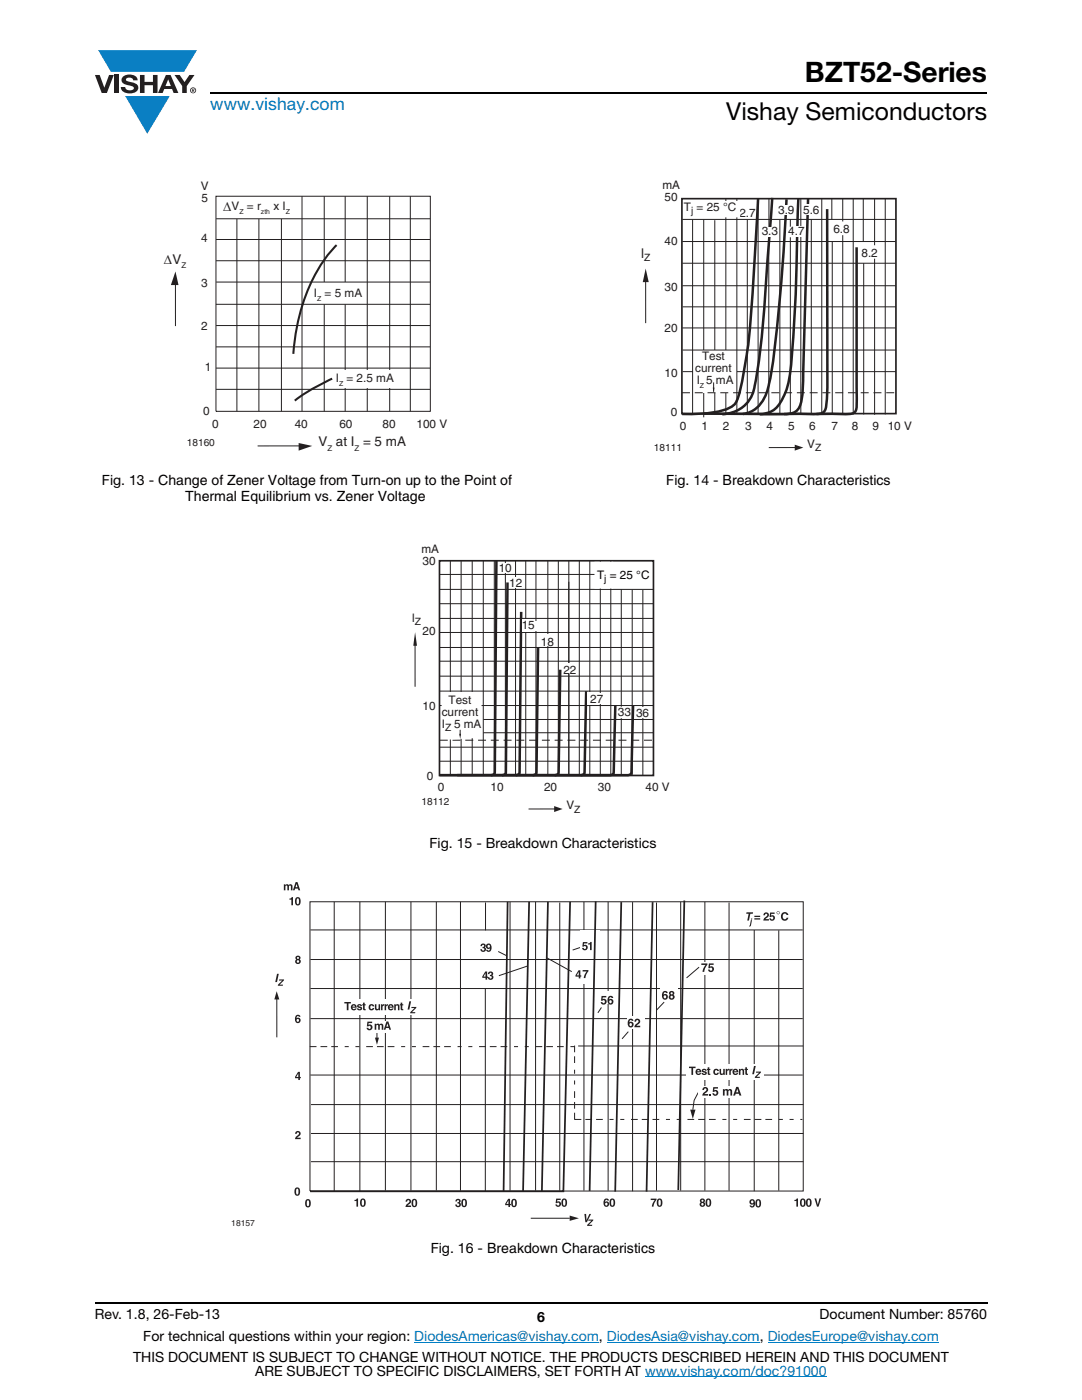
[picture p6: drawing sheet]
<svg xmlns="http://www.w3.org/2000/svg" width="216mm" height="279mm" viewBox="0 0 216 279" stroke-linecap="round" stroke-linejoin="round" font-family="sans-serif">
<g fill="#0a7fc3">
<path d="M19.6 10h19.7l-2.6 4.3h-1.1h-13.5z"/>
<path d="M25 19.2h8.9l-4.5 7.5z"/>
</g>
<g fill="#231f20">
<path d="M18.9 15h1l.9 2.5 1-2.5h.9l-1.4 3.6h-1z"/>
<path d="M22.9 15h.9v3.6h-.9z"/>
<path d="M24.6 15.3a2.1 2.1 0 0 1 2.8 .3l.1 .4h-.9a.79 .79 0 0 0-.7-.5 .79 .79 0 0 0-.8 .4l.3 .3 1 .2a1.08 1.08 0 0 1 1.2 1 1.08 1.08 0 0 1-1.1 1.2 1.73 1.73 0 0 1-2.4-1.2h.9a.96 .96 0 0 0 .8 .6 .96 .96 0 0 0 .9-.4 1.31 1.31 0 0 0-1.2-.6 1.03 1.03 0 0 1-1.1-.6 1.03 1.03 0 0 1 .2-1.1z"/>
<path d="M27.9 15h.9v1.3h1.7v-1.3h.9v3.6h-.9v-1.6h-1.7v1.6h-.9z"/>
<path d="M34.8 15h1.1l.9 1.4 1-1.4h1l-1.5 2.2v1.4h-.9v-1.4z"/>
<path d="M33.6 15.9l.5 1.3h-1.1zM33.1 15l-1.6 3.6h1l.3-.8h1.5l.3 .8h1l-1.6-3.6z"/>
<path d="M38.1 18a.46 .46 0 0 1 .9 0 .46 .46 0 0 1-.9 0zM37.9 18a.6 .6 0 0 0 1.2 0 .6 .6 0 0 0-1.2 0z"/>
<path d="M38.4 17.8h.2v.2h-.2zM38.3 17.7v.7h.1v-.3l.4 .3-.2-.3 .2-.2-.1-.2z"/>
</g>
<path d="M42 18.6h155M18.9 260h178.1" fill="none" stroke="#000" stroke-width=".36"/>
<path d="M82.7 267.9h36.8M121.1 267.9h30.5M128.7 274.8h36.3M153.2 267.9h34.1" fill="none" stroke="#007ec4" stroke-width=".2"/>
<g fill="none" stroke="#231f20" stroke-width=".2">
<path d="M43.1 39.2h42.8v42.9h-42.8zM60.3 39.2v42.9M64.7 39.2v42.9M68.9 39.2v42.9M73.3 39.2v42.9M77.8 39.2v42.9M81.9 39.2v42.9M43.1 52h42.7M43.1 47.8h42.7M43.1 43.7h42.7M47.3 43.7v38.4M51.7 43.7v38.4"/>
<path d="M56.2 43.7v38.4M43.1 69.2h42.7M43.1 65h42.7"/>
</g>
<path d="M66.4 73.9h14.6v3.5h-14.6z" fill="#fff"/>
<path d="M43.1 77.7h42.7M43.1 73.5h42.7" fill="none" stroke="#231f20" stroke-width=".2"/>
<path d="M66.3 75.6a42.1 42.1 0 0 0-7.5 4.4" fill="none" stroke="#231f20" stroke-width=".41"/>
<path d="M62.1 56.3h10.8v4.4h-12.5z" fill="#fff"/>
<path d="M35 55.5v9.6M43.1 56.3h42.8M43.1 60.7h42.7" fill="none" stroke="#231f20" stroke-width=".2"/>
<path d="M67.2 48.9a27.7 27.7 0 0 0-6.9 12 42.9 42.9 0 0 0-1.8 9.7" fill="none" stroke="#231f20" stroke-width=".41"/>
<path d="M35 54.2l.6 2.7h-1.5z" fill="#231f20"/>
<path d="M61 89h-9.6" fill="none" stroke="#231f20" stroke-width=".2"/>
<path d="M59.6 88.4l2.7 .6-2.7 .9z" fill="#231f20"/>
<path d="M156.9 39.8a361.6 361.6 0 0 1-3.1 35.3 12.3 12.3 0 0 1-2.5 6l-.8 .7-1 .5-1.3 .3M159.3 39.6l-.1 2.9a353.4 353.4 0 0 1-1.6 32.3 11.6 11.6 0 0 1-3.2 7 4.9 4.9 0 0 1-2.4 .8M165 41.7v37.1a7.7 7.7 0 0 1-.4 3.2 2.36 2.36 0 0 1-2.3 .7l-5.8-.1M170.9 49.4l.1 30.5a3.1 3.1 0 0 1-.5 2.4 4.9 4.9 0 0 1-2.8 .3h-4.8" fill="none" stroke="#231f20" stroke-width=".5"/>
<g fill="none" stroke="#231f20" stroke-width=".2">
<path d="M144.8 39.6v43.1M151.3 39.7v43.1M153.4 39.6v5.8M159.8 39.6v43.1M164 39.6v43.1M166 39.6v4.2M168.2 39.6v43.1M170.2 39.6v43.1M172.3 39.6v8.6M174.5 39.7v43.1M176.6 39.6v43.1M136.1 48.2h42.6"/>
<path d="M136.1 43.8h42.6M136.1 57h42.6M136.1 52.5h42.6M140.4 43.8v39.5M142.6 43.9v38.8M149.1 43.8v38.9M153.4 48.2v34.5M155.6 43.9v38.8M157.7 43.7v39M161.9 43.8v38.9M166.1 48.2v34.5M172.3 52.5v30.2"/>
<path d="M136.1 65.4h42.6M136.2 61.2h42.6M136.2 74.2h42.6"/>
</g>
<g fill="#fff">
<path d="M158.1 45.1h2v2.1h-2z"/>
<path d="M138.2 69.9h8.8v8.5h-8.8z"/>
</g>
<path d="M142.4 76.3v1.9" fill="none" stroke="#231f20" stroke-width=".2"/>
<path d="M142.2 77.4h.4l-.2 1z" fill="#231f20"/>
<path d="M147 39.6v43.1M138.2 43.8v39M136.2 69.9h42.6" fill="none" stroke="#231f20" stroke-width=".2"/>
<path d="M136.1 78.4h42.7" fill="none" stroke="#231f20" stroke-width=".2" stroke-dasharray="1.6 1 1.6 1 1.6 1" stroke-linecap="butt"/>
<path d="M154.3 40.9h3.2v1.8h-3.2z" fill="#fff"/>
<path d="M151.3 39.7v.2a552.8 552.8 0 0 1-2.2 30.1l-.1 .6a37.1 37.1 0 0 1-2.2 9.9 4.8 4.8 0 0 1-3.1 1.6 30 30 0 0 1-7.6 .5M154.1 39.5l-.6 7.6a410.9 410.9 0 0 1-2.3 26.3 17.7 17.7 0 0 1-1.6 6.4 6.6 6.6 0 0 1-5.5 2.9M161.2 39.7l-.9 34.6a22.5 22.5 0 0 1-.7 6.8 2.74 2.74 0 0 1-3 1.6h-5M140.5 82.6h11.5" fill="none" stroke="#231f20" stroke-width=".5"/>
<g fill="#fff">
<path d="M160.1 40.8h2.2v2.1h-2.2z"/>
<path d="M152 45.4h3.2v1.8h-3.2z"/>
</g>
<path d="M136.1 39.6h42.7v42.9h-42.7z" fill="none" stroke="#231f20" stroke-width=".34"/>
<path d="M159.5 89.3h-6.1" fill="none" stroke="#231f20" stroke-width=".2"/>
<path d="M158.6 88.7l1.7 .6-1.7 .6z" fill="#231f20"/>
<path d="M128.8 54.9v9.6" fill="none" stroke="#231f20" stroke-width=".2"/>
<path d="M128.8 53.6l.6 2.7h-1.1z" fill="#231f20"/>
<path d="M143.8 40.2h3.8v3.1h-3.8z" fill="#fff"/>
<path d="M143.8 40.2h3.8v3.1h-3.8z" fill="none" stroke="#fff" stroke-width=".2"/>
<path d="M167.3 44.4h1.5v2.3h-1.5z" fill="#fff"/>
<path d="M167.3 44.4h1.5v2.3h-1.5z" fill="none" stroke="#fff" stroke-width=".5"/>
<path d="M174.2 49.2h.5v2.2h-.5z" fill="#fff"/>
<path d="M174.2 49.2h.5v2.2h-.5z" fill="none" stroke="#fff" stroke-width=".5"/>
<path d="M157.4 45.4h.8v1.8h-.8z" fill="#fff"/>
<path d="M157.4 45.4h.8v1.8h-.8z" fill="none" stroke="#fff" stroke-width=".34"/>
<g fill="none" stroke="#231f20" stroke-width=".2">
<path d="M87.7 117.6h42.6M87.7 114.6h34.1M94.2 111.9v42.6M96.4 111.9v42.8M98.6 111.9v42.8M100.8 111.9v42.8M102.9 111.9v42.9M104.9 111.9v42.9M106.9 111.9v42.9M109.3 111.9v42.8M111.4 111.9v42.8M113.5 116.1v38.6"/>
<path d="M115.6 111.9v42.8M117.7 111.9v42.8M119.8 111.9v42.8M124 117.6v37.1M126.1 117.7v37.1M128.3 117.7v37M87.7 134.9h42.7M87.7 137.9h42.6M87.7 132h42.7M87.7 129.2h42.6M87.7 120.5h42.6M87.7 126.2h42.6"/>
<path d="M87.7 123.4h42.6M87.7 151.9h42.7M87.7 149.1h42.7M96.4 143.6h34M96.5 146.2h33.9"/>
</g>
<path d="M87.7 111.9h42.7v42.9h-42.7z" fill="none" stroke="#231f20" stroke-width=".34"/>
<path d="M99.1 111.9l-.4 41.8a.71 .71 0 0 1-.7 1M101.3 116.2l-.4 37.5a.71 .71 0 0 1-.7 1M104 122.1l-.3 32a.66 .66 0 0 1-.8 .6M107.4 129.3l-.4 24.8a.66 .66 0 0 1-.7 .6M111.8 133.7l-.3 20.4a.66 .66 0 0 1-.8 .6M117 137.9l-.3 15.8a.72 .72 0 0 1-.8 1M122.8 140.8l-.3 13.3a.66 .66 0 0 1-.8 .6h-34" fill="none" stroke="#231f20" stroke-width=".5"/>
<g fill="#fff">
<path d="M117.2 138.1h2.2v2.5h-2.2z"/>
<path d="M104.1 123.6h2.2v2.5h-2.2z"/>
<path d="M123.2 141h1.8v2.3h-2.1h.3z"/>
</g>
<path d="M89.9 111.9v42.7M92 111.9v42.7M113.5 111.9v42.8M121.9 111.9v42.8M87.7 140.8h42.7" fill="none" stroke="#231f20" stroke-width=".2"/>
<path d="M87.7 147.7h42.7" fill="none" stroke="#231f20" stroke-width=".2" stroke-dasharray="1.6 1 1.6 1 1.6 1" stroke-linecap="butt"/>
<path d="M126.3 140.8l-.3 13.3a.66 .66 0 0 1-.8 .6h-34" fill="none" stroke="#231f20" stroke-width=".5"/>
<path d="M89.6 141.1h4.8v6.2l-4.8 .3z" fill="#fff"/>
<path d="M91.8 145.7v1.1" fill="none" stroke="#231f20" stroke-width=".2"/>
<path d="M91.6 146.4h.4l-.2 1.1z" fill="#231f20"/>
<path d="M111.5 161.4l-6 .1" fill="none" stroke="#231f20" stroke-width=".2"/>
<path d="M110.6 160.9l1.7 .6-1.7 .6z" fill="#231f20"/>
<path d="M82.8 127.4v9.7" fill="none" stroke="#231f20" stroke-width=".2"/>
<path d="M82.8 126.2l.4 2.7h-.7z" fill="#231f20"/>
<path d="M88.2 138.2h7.8v3.1h-7.8z" fill="#fff"/>
<path d="M88.2 138.2h7.8v3.1h-7.8z" fill="none" stroke="#fff" stroke-width=".2"/>
<path d="M118.7 112.2h3.5v5.2h-3.5z" fill="#fff"/>
<path d="M118.7 112.2h3.5v5.2h-3.5z" fill="none" stroke="#fff" stroke-width=".2"/>
<g fill="#fff">
<path d="M119.4 138.3h.7v2.1h-.7z"/>
<path d="M112.5 132.4h2.5v2.2h-2.5z"/>
<path d="M108 126.6h2.7v2.3h-2.7z"/>
<path d="M105.8 123.9h2.4v1.9h-2.4z"/>
<path d="M102 115.1h2.1v2.2h-2.1z"/>
<path d="M100.2 112.4h2v1.9h-2z"/>
<path d="M127.5 141h2v2.2h-2z"/>
</g>
<path d="M61.9 180h98.4v57.7h-98.4zM82 180v57.6M91.9 180v57.6M61.9 185.6h98.3M105.9 243.1h7.8" fill="none" stroke="#231f20" stroke-width=".2"/>
<g fill="#231f20">
<path d="M113.7 242.6l1.8 .5-1.8 .6z"/>
<path d="M56.6 176.5h.3v.2l.1-.1a.39 .39 0 0 1 .6 .1 .4 .4 0 0 1 .5-.2 .4 .4 0 0 1 .3 .4v.8h-.4v-.7l-.1-.3-.2 .3v.7h-.4v-.9l-.1-.1-.2 .3v.7h-.4z"/>
<path d="M57.7 179.3l.8-.3v1.7h-.4v-1.2h-.4z"/>
<path d="M55.3 194.3h.3l-.3 1.7h-.4z"/>
<path d="M55.7 195.5h1l-.1 .2-.8 .8h.7l-.1 .2h-1l.1-.2 .8-.8h-.6z"/>
<path d="M59 176l-.6 1.7h.4l.1-.4h.6l.1 .4h.3l-.5-1.7zM59.2 176.4l.2 .7h-.4z"/>
<path d="M59 179.2l-.1 .3a.88 .88 0 0 0 .5 1.2 .9 .9 0 0 0 .6-.8 .9 .9 0 0 0-.6-.9zM59.3 179.3h.1a.83 .83 0 0 1 0 1.2 .77 .77 0 0 1-.1-1.2z"/>
<path d="M61 239.5l-.1 .3a.88 .88 0 0 0 .5 1.2 .9 .9 0 0 0 .6-.9 .9 .9 0 0 0-.6-.8zM61.3 239.6h.1a.83 .83 0 0 1 0 1.1 .77 .77 0 0 1-.1-1.1z"/>
<path d="M58.9 237.2l-.1 .2a.88 .88 0 0 0 .5 1.2 .9 .9 0 0 0 .6-.8 .9 .9 0 0 0-.6-.8zM59.2 237.3l.1-.1a.83 .83 0 0 1 0 1.2 .77 .77 0 0 1-.1-1.1z"/>
</g>
<path d="M55.2 199.2v7.8" fill="none" stroke="#231f20" stroke-width=".2"/>
<path d="M59.3 191.7h.3v.3l-.3 .1zM59 190.9l-.1 .3 .2 .3-.2 .3v.3a.59 .59 0 0 0 .7 .3 .59 .59 0 0 0 .4-.5l-.2-.4 .2-.4a.53 .53 0 0 0-.4-.4 .53 .53 0 0 0-.6 .2zM59.3 191h.3v.3h-.3z" fill="#231f20"/>
<g fill="none" stroke="#231f20" stroke-width=".2">
<path d="M71.8 180v57.7M106.9 180v57.6M116.5 180v57.6M121.3 180v57.6M135.8 180v57.6M140.6 180v57.6M61.9 191.5h98.3M61.9 197.3h98.3M111.7 180.1v57.5M131 180.1v57.5M145.5 180.1v57.5M150.5 185.6v52.1"/>
<path d="M155.4 185.7v51.9M61.9 214.5h98.3M61.9 203.3h98.3M62.1 226.2h98.2"/>
</g>
<g fill="#231f20">
<path d="M59.1 225.8a.59 .59 0 0 1 .9 .3 .59 .59 0 0 1-.5 .8l-.2 .2h.7v.2h-1.1a1.19 1.19 0 0 1 .7-.9v-.3l-.2-.1-.2 .3h-.3z"/>
<path d="M70.7 239.5l.7-.3v1.6h-.3v-1.1h-.4z"/>
<path d="M81.1 239.3a.59 .59 0 0 1 .9 .3 .59 .59 0 0 1-.5 .8l-.2 .2h.7v.3h-1.1a1.19 1.19 0 0 1 .8-1v-.3l-.2-.1-.3 .3h-.3z"/>
<path d="M91.1 239.3h.3l.4 .1v.7a.48 .48 0 0 1-.1 .8h-.4l-.4-.2-.1-.3h.4l.2 .3 .2-.3v-.2h-.3v-.3h.2l.1-.3-.2-.1-.2 .3h-.3z"/>
<path d="M111 239.2h.9v.3h-.7v.3h.1a.56 .56 0 0 1 .6 .4 .56 .56 0 0 1-.5 .7 .56 .56 0 0 1-.6-.5h.3l.1 .1a.28 .28 0 0 0 .4-.2 .28 .28 0 0 0-.3-.3l-.4 .1z"/>
<path d="M129.8 239.2h1.2l-.6 1.6h-.3l.2-.8 .4-.5h-.9z"/>
<path d="M158.5 239.5l.7-.3v1.6h-.3v-1.1h-.4z"/>
<path d="M162.5 239.2h.4l.3 1.2 .3-1.2h.3l-.5 1.6h-.3z"/>
<path d="M116.6 242.3h.4v1.2l.6-1.2h.3l-.8 1.6h-.3z"/>
<path d="M117.4 243.4h1v.2l-.9 .8h.7l-.1 .3h-1l.1-.3 .8-.8h-.6z"/>
<path d="M59.1 202.6l-.2 .8a.58 .58 0 0 0 .2 .7 .58 .58 0 0 0 .8-.2 .58 .58 0 0 0-.1-.7l-.3-.1-.3 .1 .1-.4h.1l.6 .1-.4-.4zM59.1 203.6a.3 .3 0 0 1 .6 0 .3 .3 0 0 1-.6 0z"/>
<path d="M59.5 213.9l-.6 1v.3h.6v.3h.3v-.3h.2v-.3h-.2v-1zM59.5 214.2v.7h-.4z"/>
<path d="M72 239.4l-.1 .2a.88 .88 0 0 0 .5 1.3 .9 .9 0 0 0 .6-.9 .9 .9 0 0 0-.6-.8zM72.3 239.5l.1-.1a.84 .84 0 0 1 0 1.2 .77 .77 0 0 1-.1-1.1z"/>
<path d="M82.3 239.5l-.1 .2a.88 .88 0 0 0 .5 1.2 .9 .9 0 0 0 .5-.8 .9 .9 0 0 0-.5-.9zM82.5 239.6l.2-.1a.83 .83 0 0 1 0 1.2 .77 .77 0 0 1-.2-1.1z"/>
<path d="M92.2 239.5l-.1 .2a.88 .88 0 0 0 .5 1.2 .9 .9 0 0 0 .6-.8 .9 .9 0 0 0-.6-.9zM92.5 239.6l.1-.1a.83 .83 0 0 1 0 1.2 .77 .77 0 0 1-.1-1.1z"/>
<path d="M101.4 239.2l-.6 1v.3h.6v.4h.4v-.4h.2v-.2h-.2v-1.1zM101.5 239.6l-.1 .7h-.4z"/>
<path d="M102.1 239.5l-.1 .2a.88 .88 0 0 0 .6 1.2 .9 .9 0 0 0 .5-.8 .9 .9 0 0 0-.5-.9zM102.4 239.6l.2-.1a.83 .83 0 0 1 0 1.2 .77 .77 0 0 1-.2-1.1z"/>
<path d="M112.2 239.4l-.1 .2a.88 .88 0 0 0 .5 1.3 .9 .9 0 0 0 .6-.9 .9 .9 0 0 0-.6-.8zM112.4 239.5l.2-.1a.84 .84 0 0 1 0 1.2 .77 .77 0 0 1-.2-1.1z"/>
<path d="M120.7 239.3l-.3 .7a.58 .58 0 0 0 .3 .8 .58 .58 0 0 0 .7-.2 .58 .58 0 0 0-.1-.8h-.3l-.3 .1 .1-.4 .2-.1 .5 .2-.3-.4zM120.7 240.3a.27 .27 0 0 1 .5 0 .27 .27 0 0 1-.5 0z"/>
<path d="M121.8 239.4l-.2 .2a.88 .88 0 0 0 .6 1.3 .9 .9 0 0 0 .5-.9 .9 .9 0 0 0-.5-.8zM122 239.5l.2-.1a.84 .84 0 0 1 0 1.2 .77 .77 0 0 1-.2-1.1z"/>
<path d="M131.2 239.4l-.1 .2a.88 .88 0 0 0 .5 1.3 .9 .9 0 0 0 .6-.9 .9 .9 0 0 0-.6-.8zM131.5 239.5l.1-.1a.84 .84 0 0 1 0 1.2 .77 .77 0 0 1-.1-1.1z"/>
<path d="M139.7 239.4l-.1 .2 .2 .3-.2 .3v.4a.59 .59 0 0 0 .7 .2 .59 .59 0 0 0 .4-.5l-.2-.4 .2-.3a.53 .53 0 0 0-.4-.4 .53 .53 0 0 0-.6 .2zM140 239.5h.3v.3h-.3zM140 240.1h.3v.4h-.3z"/>
<path d="M140.9 239.4l-.1 .2a.88 .88 0 0 0 .6 1.3 .9 .9 0 0 0 .5-.9 .9 .9 0 0 0-.5-.8zM141.2 239.5l.2-.1a.84 .84 0 0 1 0 1.2 .77 .77 0 0 1-.2-1.1z"/>
<path d="M159.8 239.4l-.1 .2a.88 .88 0 0 0 .5 1.3 .9 .9 0 0 0 .6-.9 .9 .9 0 0 0-.6-.8zM160 239.5l.2-.1a.84 .84 0 0 1 0 1.2 .77 .77 0 0 1-.2-1.1z"/>
<path d="M161 239.4l-.2 .2a.88 .88 0 0 0 .6 1.3 .9 .9 0 0 0 .5-.9 .9 .9 0 0 0-.5-.8zM161.2 239.5l.2-.1a.84 .84 0 0 1 0 1.2 .77 .77 0 0 1-.2-1.1z"/>
<path d="M149.7 239.5a.52 .52 0 0 0-.1 .7 .52 .52 0 0 0 .7 .1l-.1 .4-.6-.1a.53 .53 0 0 0 .5 .4 .53 .53 0 0 0 .5-.4l.1-.4a.62 .62 0 0 0-.3-.8 .62 .62 0 0 0-.7 .1zM149.9 239.9a.27 .27 0 0 1 .5 0 .27 .27 0 0 1-.5 0z"/>
<path d="M150.9 239.5l-.1 .3a.88 .88 0 0 0 .5 1.2 .9 .9 0 0 0 .6-.8 .9 .9 0 0 0-.6-.9zM151.2 239.6h.1a.84 .84 0 0 1 0 1.1 .77 .77 0 0 1-.1-1.1z"/>
</g>
<path d="M76.9 180v57.6M96.8 197.3v40.5M96.9 180.1v5.6" fill="none" stroke="#231f20" stroke-width=".2"/>
<g fill="#231f20">
<path d="M149 182.1h1.3l-.1 .3h-.5l-.3 1.3h-.3l.3-1.3h-.5z"/>
<path d="M152.5 182.2a.59 .59 0 0 1 .9 .3 .59 .59 0 0 1-.5 .8l-.2 .1h.7v.3h-1.1l.1-.4 .7-.7-.2-.2-.3 .3h-.3z"/>
<path d="M153.7 182.1h.9v.3h-.7l-.1 .3h.2a.56 .56 0 0 1 .6 .4 .56 .56 0 0 1-.5 .7 .56 .56 0 0 1-.6-.5h.3l.1 .1a.28 .28 0 0 0 .4-.2 .28 .28 0 0 0-.3-.3l-.4 .1z"/>
<path d="M156 182.2a.73 .73 0 0 1 .8-.2 .73 .73 0 0 1 .5 .6l-.9-.2a.64 .64 0 0 0 .2 1.1l.4-.3h.3a.79 .79 0 0 1-1.1 .5 .79 .79 0 0 1-.3-1.2z"/>
<path d="M150.5 183.3h1.2v.2h-1.2zM150.5 182.8h1.2v.2h-1.2z"/>
</g>
<path d="M66.7 180v57.7M87.1 180v57.6M62.1 220.4h98.2" fill="none" stroke="#231f20" stroke-width=".2"/>
<path d="M61.8 208.9h53.2" fill="none" stroke="#231f20" stroke-width=".2" stroke-dasharray="1.3 .8 1.3 .8 1.3 1.3 .8 1.3 .8 1.3" stroke-linecap="butt"/>
<g fill="#231f20">
<path d="M97.6 193.9h.3l.4 .2v.6a.48 .48 0 0 1-.1 .8h-.5l-.3-.2-.1-.3h.3l.3 .3 .2-.3v-.1l-.3-.1v-.2l.2-.1v-.3l-.1-.1-.2 .3h-.3z"/>
<path d="M149.9 183.3h.2v.2h-.3zM149.8 183.6h.2l-.1 1-.2 .3h-.2z"/>
<path d="M96.8 193.9l-.6 1v.2h.7v.4h.3v-.4h.2v-.2h-.2v-1zM96.9 194.2v.7h-.4z"/>
</g>
<path d="M126.2 180v57.7" fill="none" stroke="#231f20" stroke-width=".2"/>
<g fill="#231f20">
<path d="M96.1 188.4l.3-.1 .4 .2v.6a.48 .48 0 0 1-.1 .8l-.4 .1-.4-.3v-.3h.3l.2 .3 .2-.3v-.1l-.3-.1v-.2l.3-.1v-.3h-.2l-.2 .2h-.3z"/>
<path d="M97.1 188.4a.52 .52 0 0 0-.1 .8 .52 .52 0 0 0 .8 .1l-.2 .4-.6-.1a.53 .53 0 0 0 .5 .4 .53 .53 0 0 0 .5-.5l.1-.4a.62 .62 0 0 0-.2-.7 .62 .62 0 0 0-.8 0zM97.3 188.9a.27 .27 0 0 1 .5 0 .27 .27 0 0 1-.5 0z"/>
</g>
<path d="M101.8 180v57.6M62.1 231.8h98.2" fill="none" stroke="#231f20" stroke-width=".2"/>
<path d="M68.2 199.5h15.4v3.1h-15.4z" fill="#fff"/>
<g fill="#231f20">
<path d="M68.7 200h1.3v.3h-.5v1.3h-.3v-1.3h-.5z"/>
<path d="M71.4 200.5a.52 .52 0 0 1 .8 .3l-.5-.2-.2 .1 .7 .3 .1 .2a.55 .55 0 0 1-.6 .4 .55 .55 0 0 1-.5-.4l.6 .2 .2-.1-.6-.3-.1-.2z"/>
<path d="M72.4 200.1h.4v.3h.2v.2h-.2v.7l.2 .1v.2l-.5-.1-.1-.9h-.1z"/>
<path d="M73.7 200.6a.58 .58 0 0 1 1 .2h-.3l-.1-.1a.31 .31 0 0 0-.4 .3 .31 .31 0 0 0 .4 .3l.1-.1h.3l-.1 .2a.6 .6 0 0 1-.9 0l-.1-.3z"/>
<path d="M74.8 200.4h.3v.8l.2 .2 .2-.1v-.9h.3v1.2h-.2v-.2l-.4 .2-.3-.1z"/>
<path d="M76 200.4h.3v.2l.4-.2v.3l-.4 .2v.7h-.3z"/>
<path d="M76.8 200.4h.2v.2l.4-.2v.3l-.3 .2-.1 .7h-.2z"/>
<path d="M78.7 200.4h.3v.2l.1-.2a.39 .39 0 0 1 .6 .4v.8h-.3v-.9h-.2l-.2 .1v.8h-.3z"/>
<path d="M79.9 200.1h.4v.3h.2v.2h-.2v.7l.2 .1v.2l-.5-.1-.1-.9h-.1z"/>
<path d="M70.1 200.6a.62 .62 0 0 0 .2 1 .62 .62 0 0 0 .9-.3l-.6 .1-.3-.3h.9l-.1-.4a.59 .59 0 0 0-1-.1zM70.4 200.7h.3l.1 .2h-.5z"/>
<path d="M77.5 200.6a.62 .62 0 0 0 .2 1 .62 .62 0 0 0 .8-.3l-.5 .1-.3-.3h.9l-.1-.4a.59 .59 0 0 0-1-.1zM77.8 200.7h.3l.1 .2h-.5z"/>
</g>
<path d="M75.2 205.8v1.8" fill="none" stroke="#231f20" stroke-width=".2"/>
<path d="M74.8 207.1h.8l-.4 1.4z" fill="#231f20"/>
<path d="M72.5 203.8h6v2.3h-6z" fill="#fff"/>
<g fill="#231f20">
<path d="M74.8 204.3h.3v.2v-.1a.39 .39 0 0 1 .6 .1 .4 .4 0 0 1 .5-.2 .4 .4 0 0 1 .3 .4v.8h-.3v-.7l-.2-.3-.2 .3v.7h-.3l-.1-.9-.1-.1-.2 .3v.7h-.3z"/>
<path d="M77.1 203.9l-.5 1.6h.3l.1-.3h.6l.1 .3h.3l-.5-1.6zM77.3 204.2l.2 .7h-.4z"/>
</g>
<path d="M101.3 180l-.8 57.8M105.6 180l-1.2 57.8M109.3 180l-1.2 57.8M113.8 180l-1.4 57.8h-50.5" fill="none" stroke="#231f20" stroke-width=".35"/>
<path d="M99.4 189.9l1.8 .9M105.3 192.8l-5.8 1.9M109.1 191.2l5 2.7M115.9 189l-1.6 .6" fill="none" stroke="#231f20" stroke-width=".2"/>
<path d="M115.7 185.7h3.9v5.6h-3.9z" fill="#fff"/>
<g fill="#231f20">
<path d="M116.3 188h.9v.3h-.7v.3h.1a.56 .56 0 0 1 .7 .4 .56 .56 0 0 1-.5 .7 .56 .56 0 0 1-.7-.5h.4v.1a.28 .28 0 0 0 .4-.2 .28 .28 0 0 0-.3-.3l-.4 .1z"/>
<path d="M117.3 188.3l.8-.3v1.6h-.4v-1.1h-.4z"/>
</g>
<path d="M114.8 191.7h3.8v4.7h-3.8z" fill="#fff"/>
<g fill="#231f20">
<path d="M116.3 193.6h1.1l-.6 1.6h-.3l.2-.9 .4-.4h-.8z"/>
<path d="M81.7 199.8h.3l-.3 1.7h-.4z"/>
<path d="M82.1 201h1l-.1 .2-.8 .8h.7l-.1 .2h-1l.1-.2 .8-.8h-.6z"/>
<path d="M55.2 197.8l.5 1.7h-1z"/>
<path d="M73.3 203.9h1v.3h-.7l-.1 .3a.53 .53 0 0 1 .7 .2 .6 .6 0 0 1-.2 .9 .6 .6 0 0 1-.9-.5h.4l.1 .2a.29 .29 0 0 0 .4-.2 .29 .29 0 0 0-.4-.4l-.4 .1z"/>
<path d="M115.4 193.6l-.6 1v.3h.7v.4h.3v-.4h.2v-.2h-.2v-1.1zM115.5 194v.7h-.4z"/>
<path d="M155 182.1a.32 .32 0 0 0 .6 0 .32 .32 0 0 0-.6 0zM155 182.1a.25 .25 0 0 1 .5 0 .25 .25 0 0 1-.5 0z"/>
</g>
<path d="M118.9 179.9l-1.2 57.8M136.5 179.7l-1.2 57.8M124 180l-1.2 57.8M130.2 180l-1.2 57.8" fill="none" stroke="#231f20" stroke-width=".35"/>
<path d="M114.7 223.4v-14.8M114.7 223.4h45.4" fill="none" stroke="#231f20" stroke-width=".2" stroke-dasharray="1.3 .8 1.3 .8 1.3 1.3 .8 1.3 .8 1.3" stroke-linecap="butt"/>
<path d="M132.5 200l-1.5 1.6M139.5 193l-2.5 2.2M115.4 208.7h44.9M120 201.1l-.7 1M125.4 205.9l-1.3 1.4" fill="none" stroke="#231f20" stroke-width=".2"/>
<path d="M119.6 197.8h3.5v2.5h-3.5z" fill="#fff"/>
<g fill="#231f20">
<path d="M120 198.8h1v.3h-.7l-.1 .3a.53 .53 0 0 1 .8 .2 .6 .6 0 0 1-.3 .9 .6 .6 0 0 1-.8-.5h.3l.1 .2a.29 .29 0 0 0 .4-.3 .29 .29 0 0 0-.4-.3l-.4 .1z"/>
<path d="M121.5 199.9a.3 .3 0 0 0 .6 0 .3 .3 0 0 0-.6 0zM121.5 198.8h.5l.4 .4-.6-.2-.1 .1-.1 .4a.58 .58 0 0 1 .9 .5 .58 .58 0 0 1-1 .4l-.2-.2-.1-.6 .1-.5z"/>
</g>
<g fill="#fff">
<path d="M125.2 202.8h3.5v2.6h-3.5z"/>
<path d="M131.8 196.5h3.5v2.5h-3.5z"/>
<path d="M139.9 191.9h3.5v2.6h-3.5z"/>
</g>
<g fill="#231f20">
<path d="M126.8 203.4a.62 .62 0 0 1 1 .3 .62 .62 0 0 1-.6 .8l-.2 .2h.7v.3h-1.1a1.26 1.26 0 0 1 .8-1v-.3l-.2-.1h-.2l-.1 .3h-.3z"/>
<path d="M139.9 192.3h1.3l-.7 1.7h-.3l.2-.9 .4-.5h-.9z"/>
<path d="M141.5 192.3h.9v.3h-.7l-.1 .3a.53 .53 0 0 1 .8 .2 .6 .6 0 0 1-.3 .9 .6 .6 0 0 1-.8-.5h.3l.1 .2a.29 .29 0 0 0 .4-.3 .29 .29 0 0 0-.3-.3l-.5 .1z"/>
<path d="M125.6 204.5a.28 .28 0 0 0 .5 0 .28 .28 0 0 0-.5 0zM125.5 203.4l.6-.1 .3 .4-.5-.1h-.2l-.1 .4a.58 .58 0 0 1 .9 .5 .58 .58 0 0 1-.9 .5l-.2-.2-.2-.6 .1-.6z"/>
<path d="M132.4 197.9l-.2 .2-.1 .6a.62 .62 0 0 0 .2 .8 .62 .62 0 0 0 .9-.2 .62 .62 0 0 0-.2-.9h-.3l-.3 .1 .1-.4 .2-.1 .5 .2-.3-.4zM132.4 198.9a.29 .29 0 0 1 .5 0 .29 .29 0 0 1-.5 0z"/>
<path d="M133.7 199a.3 .3 0 0 1 .6 0 .3 .3 0 0 1-.6 0zM133.6 198l-.1 .2 .2 .4a.5 .5 0 0 0 0 .8l.3 .1a.53 .53 0 0 0 .6-.3 .53 .53 0 0 0-.2-.6l.2-.4a.55 .55 0 0 0-.5-.5 .55 .55 0 0 0-.5 .3zM133.9 198.1h.3v.3h-.3z"/>
</g>
<path d="M139.3 218l-.8 1.6-.3 1.9" fill="none" stroke="#231f20" stroke-width=".2"/>
<path d="M137.7 221.5h1.1l-.6 1.8z" fill="#231f20"/>
<path d="M137 212.4h15.4v3.1h-15.4z" fill="#fff"/>
<g fill="#231f20">
<path d="M137.5 212.9h1.3v.3h-.5v1.3h-.3v-1.3h-.5z"/>
<path d="M140.2 213.4a.52 .52 0 0 1 .8 .3l-.5-.2-.2 .1 .6 .3 .1 .2a.55 .55 0 0 1-.5 .4 .55 .55 0 0 1-.5-.4l.5 .2 .2-.1-.6-.3-.1-.2z"/>
<path d="M141.2 213h.3v.3h.2v.2h-.2v.7l.2 .1v.2l-.5-.1v-.9h-.2z"/>
<path d="M142.5 213.5a.58 .58 0 0 1 1 .2h-.4v-.1a.31 .31 0 0 0-.4 .3 .31 .31 0 0 0 .4 .3v-.1h.4l-.1 .2a.6 .6 0 0 1-1 0l-.1-.3z"/>
<path d="M143.6 213.3h.3v.8l.2 .2 .2-.1v-.9h.3v1.2h-.3v-.2l-.3 .2-.4-.1z"/>
<path d="M144.8 213.3h.3v.2l.4-.2v.3l-.4 .2v.7h-.3z"/>
<path d="M145.5 213.3h.3v.2l.4-.2v.3l-.4 .2v.7h-.3z"/>
<path d="M147.4 213.3h.3v.2l.2-.2a.39 .39 0 0 1 .6 .4v.8h-.3v-.9h-.2l-.2 .1-.1 .8h-.3z"/>
<path d="M148.7 213h.3v.3h.2v.2h-.2v.7l.2 .1v.2l-.5-.1v-.9h-.1z"/>
<path d="M138.9 213.5a.62 .62 0 0 0 .1 1 .62 .62 0 0 0 .9-.3l-.5 .1-.3-.3h.8v-.4a.59 .59 0 0 0-1-.1zM139.2 213.6h.3l.1 .2h-.5z"/>
<path d="M146.3 213.5a.62 .62 0 0 0 .1 1 .62 .62 0 0 0 .9-.3l-.5 .1-.3-.3h.8v-.4a.58 .58 0 0 0-1-.1zM146.6 213.6h.3l.1 .2h-.5z"/>
</g>
<path d="M139.3 216.7h8v2.3h-8z" fill="#fff"/>
<g fill="#231f20">
<path d="M150.5 212.7h.3l-.4 1.7h-.3z"/>
<path d="M150.9 213.9h1l-.1 .2-.8 .8h.6v.2h-1l.1-.2 .8-.8h-.7z"/>
<path d="M140.4 217a.62 .62 0 0 1 .9 .3 .62 .62 0 0 1-.5 .9l-.2 .1h.7v.3h-1.2a1.26 1.26 0 0 1 .8-1v-.3l-.2-.1-.1 .1-.1 .2h-.3z"/>
<path d="M141.6 218.3h.3v.3h-.3z"/>
<path d="M142.3 217h1v.2h-.7l-.1 .4a.53 .53 0 0 1 .7 .2 .6 .6 0 0 1-.2 .9 .6 .6 0 0 1-.9-.5h.4l.1 .2a.29 .29 0 0 0 .4-.3 .29 .29 0 0 0-.4-.3l-.4 .1z"/>
<path d="M144.3 217.4h.3v.1l.3-.2 .5 .2a.43 .43 0 0 1 .4-.1 .43 .43 0 0 1 .3 .4v.8h-.3v-.7l-.2-.3-.2 .1-.1 .9h-.3v-.8l-.2-.2-.2 .3v.7h-.3z"/>
<path d="M146.9 216.9l-.6 1.7h.4l.1-.3h.6l.1 .3h.4l-.6-1.7zM147.1 217.3l.2 .7h-.4z"/>
</g>
<text font-size="5.6" x="160.6" y="16.4">BZT52-Series</text>
<text font-size="4.9" x="144.9" y="24">Vishay Semiconductors</text>
<text font-size="3.5" fill="#007ec4" x="42" y="21.9">www.vishay.com</text>
<g font-size="2.8">
<text x="20.3" y="96.8">Fig. 13 - Change of Zener Voltage from Turn-on up to the Point of</text>
<text x="37" y="100">Thermal Equilibrium vs. Zener Voltage</text>
<text x="132.9" y="96.8">Fig. 14 - Breakdown Characteristics</text>
<text x="85.7" y="169.2">Fig. 15 - Breakdown Characteristics</text>
<text x="86" y="250">Fig. 16 - Breakdown Characteristics</text>
<text x="18.9" y="263.3">Rev. 1.8, 26-Feb-13</text>
<text x="107.2" y="263.8">6</text>
<text x="163.6" y="263.3">Document Number: 85760</text>
<text x="28.6" y="267.7">For technical questions within your region: DiodesAmericas@vishay.com, DiodesAsia@vishay.com, DiodesEurope@vishay.com</text>
<text x="26.5" y="271.7">THIS DOCUMENT IS SUBJECT TO CHANGE WITHOUT NOTICE. THE PRODUCTS DESCRIBED HEREIN AND THIS DOCUMENT</text>
<text x="50.9" y="274.6">ARE SUBJECT TO SPECIFIC DISCLAIMERS, SET FORTH AT www.vishay.com/doc?91000</text>
</g>
<g font-size="2.7" fill="#231f20">
<text x="44.5" y="42.1">Δ</text>
<text x="32.7" y="52.7">ΔV</text>
<text x="63.5" y="89">V at I = 5 mA</text>
</g>
<text font-size="2.7" fill="#221e1f" x="127.9" y="51.5">l</text>
<g font-size="2.3" fill="#231f20">
<text x="40.1" y="37.8">V</text>
<text x="40.2" y="40.3">5</text>
<text x="46.2" y="42">V = r</text>
<text x="54.5" y="42">x I</text>
<text x="40.2" y="48.4">4</text>
<text x="40.2" y="57.2">3</text>
<text x="62.6" y="59.3">I</text>
<text x="64.8" y="59.3">= 5 mA</text>
<text x="40.2" y="66">2</text>
<text x="40.8" y="74.1">1</text>
<text x="67" y="76.2">I</text>
<text x="69.1" y="76.2">= 2.5 mA</text>
<text x="40.5" y="82.8">0</text>
<text x="42.3" y="85.4">0</text>
<text x="50.6" y="85.4">20</text>
<text x="58.8" y="85.4">40</text>
<text x="67.7" y="85.4">60</text>
<text x="76.3" y="85.4">80</text>
<text x="83.1" y="85.4">100 V</text>
</g>
<g font-size="2.3" fill="#221e1f">
<text x="132.2" y="37.8">mA</text>
<text x="132.6" y="40.2">50</text>
<text x="136.5" y="42">T = 25 °C</text>
<text x="147.5" y="43.4">2.7</text>
<text x="152" y="47">3.3</text>
<text x="155.3" y="42.6">3.9</text>
<text x="157.3" y="47">4.7</text>
<text x="160.3" y="42.7">5.6</text>
<text x="166.3" y="46.5">6.8</text>
<text x="132.6" y="49">40</text>
<text x="171.9" y="51.3">8.2</text>
<text x="132.6" y="58.1">30</text>
<text x="132.6" y="66.3">20</text>
<text x="140.1" y="71.9">Test</text>
<text x="132.6" y="75.2">10</text>
<text x="138.7" y="74.2">current</text>
<text x="139" y="76.6">I</text>
<text x="140.9" y="76.6">5 mA</text>
<text x="133.9" y="83">0</text>
<text x="135.7" y="85.7">0</text>
<text x="139.9" y="85.7">1</text>
<text x="144.3" y="85.8">2</text>
<text x="148.7" y="85.8">3</text>
<text x="153" y="85.8">4</text>
<text x="157.3" y="85.8">5</text>
<text x="161.1" y="89.4">V</text>
<text x="161.5" y="85.8">6</text>
<text x="165.9" y="85.8">7</text>
<text x="170" y="85.8">8</text>
<text x="174.1" y="85.8">9</text>
<text x="177.1" y="85.7">10 V</text>
<text x="84.1" y="110.4">mA</text>
<text x="84.3" y="112.8">30</text>
<text x="99.5" y="114.2">10</text>
<text x="101.6" y="117.1">12</text>
<text x="82.3" y="124.1">l</text>
<text x="104.1" y="125.6">15</text>
<text x="84.3" y="126.8">20</text>
<text x="107.9" y="128.8">18</text>
<text x="112.4" y="134.4">22</text>
<text x="84.3" y="141.8">10</text>
<text x="88.1" y="142.9">current</text>
<text x="89.5" y="140.5">Test</text>
<text x="117.8" y="140.3">27</text>
<text x="123.3" y="142.9">33</text>
<text x="126.9" y="143.1">36</text>
<text x="88.2" y="145.2">I</text>
<text x="90.6" y="145.2">5 mA</text>
<text x="85.1" y="155.6">0</text>
<text x="87.4" y="157.9">0</text>
<text x="97.9" y="157.9">10</text>
<text x="108.6" y="157.9">20</text>
<text x="113" y="161.5">V</text>
<text x="119.3" y="157.9">30</text>
<text x="128.8" y="157.9">40 V</text>
</g>
<text font-size="2.3" fill="#010202" x="119.2" y="115.6">T = 25 °C</text>
<g font-size="2" fill="#221e1f">
<text x="137.9" y="42.7">j</text>
<text x="128.5" y="52.2">Z</text>
<text x="130.5" y="89.9">18111</text>
<text x="162.6" y="90">Z</text>
<text x="82.8" y="124.8">Z</text>
<text x="88.8" y="145.9">Z</text>
<text x="84.1" y="160.7">18112</text>
<text x="114.6" y="162.2">Z</text>
</g>
<text font-size="2" fill="#231f20" x="37.3" y="89">18160</text>
<text font-size="2" fill="#010202" x="120.6" y="116.2">j</text>
<text font-size="1.7" fill="#231f20" x="46.2" y="244.6">18157</text>
<g font-size="1.6" fill="#231f20">
<text x="36.2" y="53.6">Z</text>
<text x="65.3" y="89.9">Z</text>
<text x="70.7" y="89.9">Z</text>
</g>
<g font-size="1.4" fill="#231f20">
<text x="47.8" y="42.8">Z</text>
<text x="52.1" y="42.8">zth</text>
<text x="57" y="42.8">Z</text>
<text x="63.3" y="60.1">Z</text>
<text x="67.6" y="77">Z</text>
</g>
<text font-size="1.4" fill="#221e1f" x="139.7" y="77.3">Z</text>
</svg>
